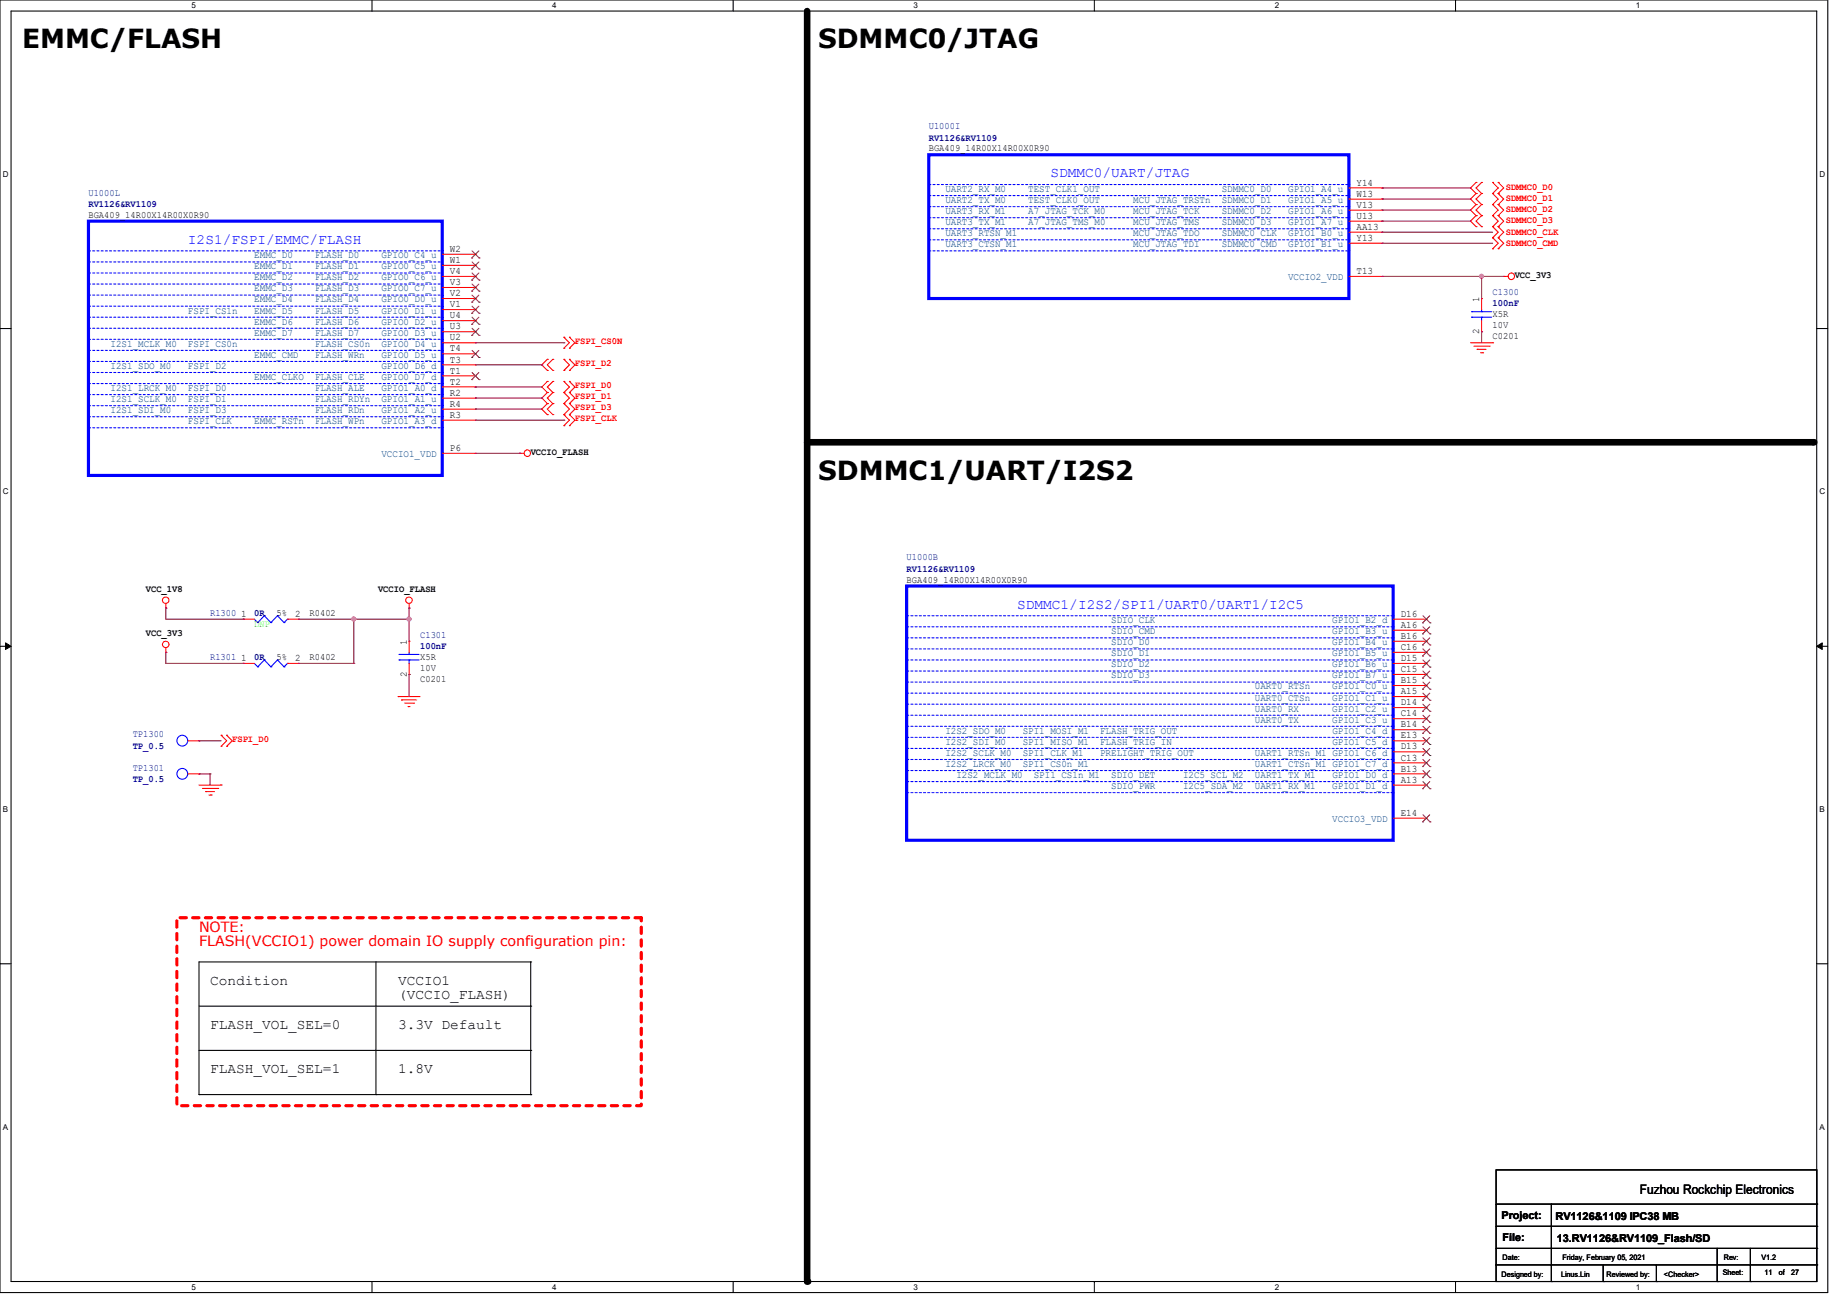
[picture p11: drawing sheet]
<svg xmlns="http://www.w3.org/2000/svg" width="297mm" height="210mm" viewBox="0 0 297 210" stroke-linecap="round" stroke-linejoin="round" font-family="sans-serif">
<path d="M0 0h293.9v207.9h-293.9zM1.8 1.8h290.3v204.3h-290.3z" fill="none" stroke="#000" stroke-width=".17"/>
<g fill="#fff">
<path d="M30.8 .2h.7v1.4h-.7z"/>
<path d="M30.8 206.2h.7v1.4h-.7z"/>
</g>
<path d="M59.8 0v1.8M59.8 206.1v1.8" fill="none" stroke="#000" stroke-width=".17"/>
<g fill="#fff">
<path d="M88.8 .2h.7v1.4h-.7z"/>
<path d="M88.8 206.2h.7v1.4h-.7z"/>
</g>
<path d="M117.9 0v1.8M117.9 206.1v1.8" fill="none" stroke="#000" stroke-width=".17"/>
<g fill="#fff">
<path d="M146.9 .2h.7v1.4h-.7z"/>
<path d="M146.9 206.2h.7v1.4h-.7z"/>
</g>
<path d="M176 0v1.8M176 206.1v1.8" fill="none" stroke="#000" stroke-width=".17"/>
<g fill="#fff">
<path d="M205 .2h.7v1.4h-.7z"/>
<path d="M205 206.2h.7v1.4h-.7z"/>
</g>
<path d="M234.1 0v1.8M234.1 206.1v1.8" fill="none" stroke="#000" stroke-width=".17"/>
<g fill="#fff">
<path d="M263.1 .2h.6v1.4h-.6z"/>
<path d="M263.1 206.2h.6v1.4h-.6z"/>
<path d="M.5 27.3h.9v1.4h-.9z"/>
<path d="M292.6 27.3h.9v1.4h-.9z"/>
<path d="M.5 78.4h.9v1.4h-.9z"/>
<path d="M292.6 78.4h.9v1.4h-.9z"/>
</g>
<path d="M0 52.8h1.8M292.1 52.8h1.8" fill="none" stroke="#000" stroke-width=".17"/>
<g fill="#fff">
<path d="M.5 129.5h.8v1.4h-.8z"/>
<path d="M292.6 129.5h.8v1.4h-.8z"/>
</g>
<path d="M0 103.9h1.8M292.1 103.9h1.8" fill="none" stroke="#000" stroke-width=".17"/>
<path d="M.9 103.4l.9 .5-.9 .5zM292.1 103.9l.9-.5v1z" fill="#000" stroke="#000" stroke-width=".16"/>
<g fill="#fff">
<path d="M.5 180.5h.8v1.4h-.8z"/>
<path d="M292.6 180.5h.8v1.4h-.8z"/>
</g>
<g fill="none" stroke="#000" stroke-width=".17">
<path d="M0 155h1.8M60.5 154.7v21.3M85.3 154.7h.1M85.3 154.7v21.3M85.3 154.7h-53.3v21.3M292.1 155h1.8M32 176h.1M32 168.9h53.3M32 176h53.3M32 161.8h53.3M60.5 176h.1M85.3 168.9h.1"/>
<path d="M85.3 176h.1M85.3 161.8h.1M240.6 188.1h51.5v18h-51.5zM240.6 193.6h51.5M240.6 197.2h51.5M249.5 193.6v12.5M292.1 193.6h.1M292.1 197.2h.1M240.6 200.7h51.5M240.6 203.4h51.5M249.5 206.1h.1M257.8 206.1h.1"/>
<path d="M257.8 203.4v2.7M266.4 206.1h.1M266.4 203.4v2.7M276.1 206.1h.1M276.1 200.7v5.4M281.5 206.1h.1M281.5 200.7v5.4M292.1 200.7h.1M292.1 203.4h.1"/>
</g>
<path d="M129.8 1.8v204.3M129.8 71.1h161.8" fill="none" stroke="#000" stroke-width="1.1"/>
<g fill="#000">
<circle cx="291.6" cy="71.1" r=".53"/>
<circle cx="129.8" cy="206.1" r=".53"/>
</g>
<path d="M28.4 147.6h74.7v30.2h-74.7z" fill="none" stroke="#f00" stroke-width=".51" stroke-dasharray="1"/>
<g fill="none" stroke="#f00" stroke-width=".17">
<path d="M216.9 30.2h5.3M216.9 32h5.3M216.9 33.8h5.3M216.9 35.6h5.3M216.9 37.3h5.3M216.9 39.1h5.3M222.2 30.2h.1M222.2 32h.1M222.2 33.8h.1M222.2 35.6h.1M222.2 37.3h.1M222.2 39.1h.1"/>
<path d="M237.4 32.9h.1M237.4 34.7h.1M237.4 36.4h.1M237.4 29.3h.1M237.4 31.1h.1M237.4 31.1l-.9 .9 .9 .9M237.4 32.9l-.9 .9 .9 .9M237.4 34.7l-.9 .9 .9 .8M237.4 29.3l-.9 .9 .9 .9M238.3 34.7h.1M238.3 32.9h.1M238.3 36.4h.1"/>
<path d="M238.3 31.1h.1M238.3 29.3h.1M238.3 32.9l-.9 .9 .9 .9M238.3 34.7l-.9 .9 .9 .8M238.3 29.3l-.9 .9 .9 .9M238.3 31.1l-.9 .9 .9 .9M240 38.2h.1M240 36.4h.1M240 34.7h.1M240 32.9h.1M240 31.1h.1M240 29.3h.1"/>
<path d="M240 36.4l.9 .9-.9 .9M240 38.2l.9 .9-.9 .9M240 29.3l.9 .9-.9 .9M240 32.9l.9 .9-.9 .9M240 31.1l.9 .9-.9 .9M240 34.7l.9 .9-.9 .8M240.9 38.2h.1M240.9 36.4h.1M240.9 34.7h.1M240.9 32.9h.1M240.9 31.1h.1M240.9 29.3h.1"/>
<path d="M240.9 36.4l.9 .9-.9 .9M240.9 38.2l.9 .9-.9 .9M240.9 32.9l.9 .9-.9 .9M240.9 34.7l.9 .9-.9 .8M240.9 29.3l.9 .9-.9 .9M240.9 31.1l.9 .9-.9 .9M71.1 55.1h5.4M71.1 44.4h5.4M71.1 58.7h5.4M71.1 56.9h5.4M71.1 53.3h5.4M71.1 51.6h5.4"/>
<path d="M71.1 49.8h5.4M71.1 48h5.4M71.1 46.2h5.4M71.1 42.7h5.4M71.1 40.9h5.4M76.5 58.7h.1M76.5 56.9h.1M76.5 55.1h.1M76.5 53.3h.1M76.5 51.6h.1M76.5 49.8h.1M76.5 48h.1"/>
<path d="M76.5 46.2h.1M76.5 44.4h.1M76.5 42.7h.1M76.5 40.9h.1M88 57.8h.1M88 59.6h.1M88 57.8l-.9 .9 .9 .9M88.9 59.6h.1M88.9 57.8h.1M88.9 57.8l-.9 .9 .9 .9M90.7 56h.1M90.7 54.2h.1"/>
<path d="M90.7 59.6h.1M90.7 57.8h.1M90.7 54.2l.9 .9-.9 .9M90.7 57.8l.9 .9-.9 .9M91.6 56h.1M91.6 54.2h.1M91.6 59.6h.1M91.6 57.8h.1M91.6 54.2l.9 .9-.9 .9M91.6 57.8l.9 .9-.9 .9M216.9 44.4h5.3M222.2 44.4h.1"/>
<path d="M236.5 55.1h3.5M237 55.7h2.5M237.5 56.2h.1M237.5 56.2h1.5M238.1 56.7h.3M238.3 48h.1M238.3 53.3h.1M238.3 48v1.8M238.3 51.6v1.7M238.4 56.7h.1M239.5 55.7h.1M240 55.1h.1"/>
<path d="M240 40h.1M240.9 40h.1M241.8 44.4h.1M241.8 44.4h.7M71.1 72.9h5.4M71.1 67.6h5.4M71.1 65.8h5.4M71.1 64h5.4M71.1 62.2h5.4M71.1 60.5h5.4M76.5 67.6h.1M76.5 65.8h.1"/>
<path d="M76.5 64h.1M76.5 62.2h.1M76.5 60.5h.1M76.5 72.9h.1M83.6 72.9h.1M83.6 72.9h.7M88 61.3h.1M88 63.1h.1M88 64.9h.1M88 66.7h.1M88 61.3l-.9 .9 .9 .9M88 63.1l-.9 .9 .9 .9"/>
<path d="M88 64.9l-.9 .9 .9 .9M88.9 63.1h.1M88.9 61.3h.1M88.9 64.9h.1M88.9 66.7h.1M88.9 63.1l-.9 .9 .9 .9M88.9 61.3l-.9 .9 .9 .9M88.9 64.9l-.9 .9 .9 .9M90.7 68.5h.1M90.7 66.7h.1M90.7 63.1h.1M90.7 61.3h.1"/>
<path d="M90.7 64.9h.1M90.7 63.1l.9 .9-.9 .9M90.7 66.7l.9 .9-.9 .9M90.7 61.3l.9 .9-.9 .9M90.7 64.9l.9 .9-.9 .9M91.6 68.5h.1M91.6 66.7h.1M91.6 63.1h.1M91.6 61.3h.1M91.6 64.9h.1M91.6 63.1l.9 .9-.9 .9M91.6 66.7l.9 .9-.9 .9"/>
<path d="M91.6 61.3l.9 .9-.9 .9M91.6 64.9l.9 .9-.9 .9M26.7 97.8h.1M26.7 97.1v.7M39.1 99.6h.1M39.1 99.6h1.8M46.2 99.6h1.8M48 99.6h.1M65.8 97.8h.1M65.8 97.1v.7M224 99.6h5.4M229.4 99.6h.1"/>
<path d="M26.7 104.9h.1M26.7 104.2v.7M30.2 119.1h1.8M32 119.1h.1M35.6 118.2h.1M35.6 118.2l.8 .9-.8 .9M36.4 118.2h.1M36.4 118.2l.9 .9-.9 .9M39.1 106.7h.1M39.1 106.7h1.8M46.2 106.7h1.8M48 106.7h.1"/>
<path d="M64 112h.1M64 112h3.6M64.6 112.6h.1M64.6 112.6h2.4M65.1 113.1h1.4M65.6 113.6h.1M65.6 113.6h.4M65.8 103.1h.1M65.8 108.5h.1M65.8 103.1v1.8M65.8 106.7v1.8M66.5 113.1h.1"/>
<path d="M224 112h5.4M224 106.7h5.4M224 119.1h5.4M224 117.3h5.4M224 115.6h5.4M224 113.8h5.4M224 110.2h5.4M224 108.5h5.4M224 104.9h5.4M224 103.1h5.4M224 101.3h5.4M229.4 119.1h.1"/>
<path d="M229.4 117.3h.1M229.4 115.6h.1M229.4 113.8h.1M229.4 112h.1M229.4 110.2h.1M229.4 108.5h.1M229.4 106.7h.1M229.4 104.9h.1M229.4 103.1h.1M229.4 101.3h.1M30.2 124.5h1.8M32 124.5h.1"/>
<path d="M32 126.2h3.6M32.6 126.8h2.4M33.1 127.3h.1M33.1 127.3h1.4M33.6 127.8h.4M34 127.8h.1M35 126.8h.1M35.6 126.2h.1M35.6 120h.1M36.4 120h.1M224 126.2h5.4M224 124.5h5.4"/>
<path d="M224 122.7h5.4M224 120.9h5.4M224 131.6h5.4M229.4 126.2h.1M229.4 124.5h.1M229.4 122.7h.1M229.4 120.9h.1M229.4 131.6h.1"/>
<circle cx="243" cy="44.4" r=".52"/>
<circle cx="84.8" cy="72.9" r=".52"/>
<circle cx="26.7" cy="96.5" r=".52"/>
<circle cx="65.8" cy="96.5" r=".52"/>
<circle cx="26.7" cy="103.6" r=".52"/>
</g>
<g fill="none" stroke="#00f" stroke-width=".17">
<path d="M236.6 51h.1M236.6 50.1h.1M236.6 51h3.3M236.6 50.1h3.3M238.3 50.1h.1M238.3 51h.1M238.3 49.8v.3M238.3 51v.6M40.9 99.6l.5 .5M42.5 99h.1M42.5 99l-1.1 1.1M42.5 99l1.1 1.1"/>
<path d="M44.6 99h.1M44.6 99l-1 1.1M44.6 99l1.1 1.1M46.2 99.6h.1M46.2 99.6l-.5 .5M40.9 106.7l.5 .5M41.4 100.1h.1M41.4 107.2h.1M42.5 106.1h.1M42.5 106.1l-1.1 1.1M42.5 106.1l1.1 1.1M43.6 100.1h.1"/>
<path d="M43.6 107.2h.1M44.6 106.1h.1M44.6 106.1l-1 1.1M44.6 106.1l1.1 1.1M45.7 100.1h.1M45.7 107.2h.1M46.2 106.7h.1M46.2 106.7l-.5 .5M64.2 106.1h.1M64.2 105.2h.1M64.2 106.1h3.2M64.2 105.2h3.2"/>
<path d="M65.8 105.2h.1M65.8 106.1h.1M65.8 104.9v.3M65.8 106.1v.6"/>
<circle cx="29.3" cy="119.1" r=".87"/>
<circle cx="29.3" cy="124.4" r=".87"/>
</g>
<path d="M14.2 35.6h56.9v40.9h-56.9zM149.4 24.9h67.5v23.1h-67.5zM145.8 94.2h78.2v40.9h-78.2z" fill="none" stroke="#00f" stroke-width=".51"/>
<g fill="none" stroke="#00f" stroke-width=".17" stroke-dasharray=".3">
<path d="M149.4 38.6h67.5M149.4 36.8h67.5M149.4 35h67.5M149.4 33.2h67.5M149.4 31.5h67.5M149.4 29.7h67.5M216.9 38.6h.1M216.9 36.8h.1M216.9 35h.1M216.9 33.2h.1M216.9 31.5h.1M216.9 29.7h.1"/>
<path d="M14.2 49.2h56.9M14.2 51h56.9M14.2 52.8h56.9M14.2 54.6h56.9M14.2 56.3h56.9M14.2 58.1h56.9M14.2 59.9h56.9M14.2 40.3h56.9M14.2 42.1h56.9M14.2 43.9h56.9M14.2 45.7h56.9M14.2 47.5h56.9"/>
<path d="M71.1 49.2h.1M71.1 51h.1M71.1 52.8h.1M71.1 54.6h.1M71.1 56.3h.1M71.1 58.1h.1M71.1 59.9h.1M71.1 40.3h.1M71.1 42.1h.1M71.1 43.9h.1M71.1 45.7h.1M71.1 47.5h.1"/>
<path d="M149.4 40.3h67.5M216.9 40.3h.1M14.2 61.7h56.9M14.2 63.5h56.9M14.2 65.2h56.9M14.2 67h56.9M14.2 68.8h56.9M71.1 61.7h.1M71.1 63.5h.1M71.1 65.2h.1M71.1 67h.1M71.1 68.8h.1"/>
<path d="M145.8 99h78.2M224 99h.1M145.8 100.8h78.2M145.8 102.6h78.2M145.8 104.4h78.2M145.8 106.1h78.2M145.8 107.9h78.2M145.8 109.7h78.2M145.8 111.5h78.2M145.8 113.2h78.2M145.8 115h78.2M145.8 116.8h78.2"/>
<path d="M145.8 118.6h78.2M224 100.8h.1M224 102.6h.1M224 104.4h.1M224 106.1h.1M224 107.9h.1M224 109.7h.1M224 111.5h.1M224 113.2h.1M224 115h.1M224 116.8h.1M224 118.6h.1"/>
<path d="M145.8 120.4h78.2M145.8 122.1h78.2M145.8 123.9h78.2M145.8 125.7h78.2M145.8 127.5h78.2M224 120.4h.1M224 122.1h.1M224 123.9h.1M224 125.7h.1M224 127.5h.1"/>
</g>
<g fill="none" stroke="#804000" stroke-width=".16">
<path d="M75.9 57.5h.1M75.9 53.9h.1M75.9 52.2h.1M75.9 50.4h.1M75.9 48.6h.1M75.9 46.8h.1M75.9 45h.1M75.9 43.3h.1M75.9 41.5h.1M75.9 59.9l1.1 1.1M75.9 56.3l1.1 1.2M75.9 52.8l1.1 1.1"/>
<path d="M75.9 51l1.1 1.2M75.9 49.2l1.1 1.2M75.9 47.5l1.1 1.1M75.9 45.7l1.1 1.1M75.9 43.9l1.1 1.1M75.9 42.1l1.1 1.2M75.9 40.3l1.1 1.2M77 59.9l-1.1 1.1M77 56.3l-1.1 1.2M77 52.8l-1.1 1.1M77 51l-1.1 1.2M77 49.2l-1.1 1.2"/>
<path d="M77 47.5l-1.1 1.1M77 45.7l-1.1 1.1M77 43.9l-1.1 1.1M77 42.1l-1.1 1.2M77 40.3l-1.1 1.2M77 57.5h.1M77 53.9h.1M77 52.2h.1M77 50.4h.1M77 48.6h.1M77 46.8h.1M77 45h.1"/>
<path d="M77 43.3h.1M77 41.5h.1M75.9 61h.1M77 61h.1M228.8 99l1.2 1.2M229.9 99l-1.1 1.2M228.8 119.7h.1M228.8 117.9h.1M228.8 116.2h.1M228.8 114.4h.1M228.8 112.6h.1M228.8 110.8h.1"/>
<path d="M228.8 109.1h.1M228.8 107.3h.1M228.8 105.5h.1M228.8 103.7h.1M228.8 101.9h.1M228.8 100.2h.1M228.8 118.6l1.2 1.1M228.8 116.8l1.2 1.1M228.8 115l1.2 1.2M228.8 113.2l1.2 1.2M228.8 111.5l1.2 1.1M228.8 109.7l1.2 1.1"/>
<path d="M228.8 107.9l1.2 1.2M228.8 106.1l1.2 1.2M228.8 104.4l1.2 1.1M228.8 102.6l1.2 1.1M228.8 100.8l1.2 1.1M229.9 118.6l-1.1 1.1M229.9 116.8l-1.1 1.1M229.9 115l-1.1 1.2M229.9 113.2l-1.1 1.2M229.9 111.5l-1.1 1.1M229.9 109.7l-1.1 1.1M229.9 107.9l-1.1 1.2"/>
<path d="M229.9 106.1l-1.1 1.2M229.9 104.4l-1.1 1.1M229.9 102.6l-1.1 1.1M229.9 100.8l-1.1 1.1M230 119.7h.1M230 117.9h.1M230 116.2h.1M230 114.4h.1M230 112.6h.1M230 110.8h.1M230 109.1h.1M230 107.3h.1"/>
<path d="M230 105.5h.1M230 103.7h.1M230 101.9h.1M230 100.2h.1M228.8 126.8h.1M228.8 125.1h.1M228.8 123.3h.1M228.8 121.5h.1M228.8 132.2h.1M228.8 125.7l1.2 1.1M228.8 123.9l1.2 1.2M228.8 122.1l1.2 1.2"/>
<path d="M228.8 120.4l1.2 1.1M228.8 131l1.2 1.2M229.9 125.7l-1.1 1.1M229.9 123.9l-1.1 1.2M229.9 122.1l-1.1 1.2M229.9 120.4l-1.1 1.1M229.9 131l-1.1 1.2M230 126.8h.1M230 125.1h.1M230 123.3h.1M230 121.5h.1M230 132.2h.1"/>
</g>
<g fill="none" stroke="#800040" stroke-width=".17">
<path d="M222.2 39.1h.1M222.2 37.3h.1M222.2 33.8h.1M222.2 35.6h.1M222.2 30.2h.1M222.2 32h.1M222.2 39.1h17.8M222.2 37.3h17.8M222.2 33.8h14.3M222.2 35.6h14.3M222.2 30.2h14.3M222.2 32h14.3"/>
<path d="M76.5 58.7h10.6M76.5 55.1h14.2M87.1 58.7h.1M90.7 55.1h.1M222.2 44.4h.1M222.2 44.4h19.6M238.3 44.4h.1M238.3 53.3h.1M238.3 44.4v3.6M238.3 53.3v1.8M76.5 62.2h.1M76.5 65.8h.1"/>
<path d="M76.5 67.6h14.2M76.5 72.9h7.1M76.5 64h10.6M76.5 62.2h10.6M76.5 65.8h10.6M83.6 72.9h.1M87.1 64h.1M90.7 67.6h.1M26.7 97.8h.1M26.7 97.8v1.8h12.4M39.1 99.6h.1M48 99.6h17.8"/>
<path d="M56.9 99.6h.1M56.9 99.6v7.1M65.8 99.6h.1M65.8 97.8h.1M65.8 97.8v5.3M26.7 104.9h.1M26.7 104.9v1.8h12.4M32 119.1h.1M32 119.1h3.6M39.1 106.7h.1M48 106.7h8.9M56.9 106.7h.1"/>
<path d="M65.8 108.5h.1M65.8 108.5v3.5M32 124.5h.1M32 124.5h1.8M33.8 124.5h.1M33.8 124.5v1.7"/>
</g>
<g fill="#f0f" stroke="#f0f" stroke-width=".17">
<circle cx="65.8" cy="99.5" r=".32"/>
<circle cx="56.9" cy="99.5" r=".32"/>
<circle cx="238.2" cy="44.4" r=".32"/>
</g>
<g font-size="4.2">
<text x="3.6" y="7.8">EMMC/FLASH</text>
<text x="131.6" y="7.8">SDMMC0/JTAG</text>
<text x="131.6" y="77.1">SDMMC1/UART/I2S2</text>
</g>
<g font-size="2.3" fill="#00f">
<text x="168.9" y="28.5">SDMMC0/UART/JTAG</text>
<text x="30.2" y="39.2">I2S1/FSPI/EMMC/FLASH</text>
<text x="163.6" y="97.9">SDMMC1/I2S2/SPI1/UART0/UART1/I2C5</text>
</g>
<g font-size="2.3" fill="#f00">
<text x="32" y="149.9">NOTE:</text>
<text x="32" y="152.1">FLASH(VCCIO1) power domain IO supply configuration pin:</text>
</g>
<g font-size="2.3">
<text x="33.8" y="158.3">Condition</text>
<text x="64" y="158.3">VCCIO1</text>
<text x="64" y="160.6">(VCCIO_FLASH)</text>
<text x="33.8" y="165.4">FLASH_VOL_SEL=0</text>
<text x="64" y="165.4">3.3V Default</text>
<text x="33.8" y="172.5">FLASH_VOL_SEL=1</text>
<text x="64" y="172.5">1.8V</text>
</g>
<text font-size="2.1" x="263.7" y="192">Fuzhou Rockchip Electronics</text>
<g font-size="1.7">
<text x="241.5" y="196">Project:</text>
<text x="250.1" y="196.1">RV1126&amp;1109 IPC38 MB</text>
<text x="241.6" y="199.5">File:</text>
<text x="250.4" y="199.7">13.RV1126&amp;RV1109_Flash/SD</text>
</g>
<g font-size="1.6" fill="#000080">
<text x="149.3" y="20.8">U1000I</text>
<text x="149.3" y="22.6">RV1126&amp;RV1109</text>
<text x="14.2" y="31.5">U1000L</text>
<text x="14.2" y="33.3">RV1126&amp;RV1109</text>
<text x="240" y="47.5">C1300</text>
<text x="240" y="49.3">100nF</text>
<text x="145.8" y="90.1">U1000B</text>
<text x="145.8" y="91.9">RV1126&amp;RV1109</text>
<text x="33.8" y="99">R1300</text>
<text x="40.9" y="99.1">0R</text>
<text x="33.8" y="106.1">R1301</text>
<text x="40.9" y="106.2">0R</text>
<text x="67.6" y="102.6">C1301</text>
<text x="67.6" y="104.4">100nF</text>
<text x="21.3" y="118.6">TP1300</text>
<text x="21.3" y="123.9">TP1301</text>
<text x="21.3" y="125.7">TP_0.5</text>
<text x="21.3" y="120.4">TP_0.5</text>
</g>
<g font-size="1.6">
<text x="149.3" y="24.3">BGA409_14R00X14R00X0R90</text>
<text x="218.1" y="29.8">Y14</text>
<text x="14.2" y="35">BGA409_14R00X14R00X0R90</text>
<text x="218.1" y="31.6">W13</text>
<text x="218.1" y="33.4">V13</text>
<text x="218.1" y="35.2">U13</text>
<text x="72.3" y="40.5">W2</text>
<text x="218.1" y="37">AA13</text>
<text x="218.1" y="38.7">Y13</text>
<text x="72.3" y="47.6">V2</text>
<text x="72.3" y="45.8">V3</text>
<text x="72.3" y="44.1">V4</text>
<text x="72.3" y="42.3">W1</text>
<text x="218.1" y="44.1">T13</text>
<text x="243.6" y="44.7">VCC_3V3</text>
<text x="72.3" y="53">U3</text>
<text x="72.3" y="51.2">U4</text>
<text x="72.3" y="49.4">V1</text>
<text x="237.9" y="53.7" transform="rotate(-90 237.9 53.7)">2</text>
<text x="237.9" y="48.6" transform="rotate(-90 237.9 48.6)">1</text>
<text x="240" y="51">X5R</text>
<text x="240" y="52.8">10V</text>
<text x="72.3" y="58.3">T3</text>
<text x="72.3" y="56.5">T4</text>
<text x="72.3" y="54.7">U2</text>
<text x="240" y="54.6">C0201</text>
<text x="72.3" y="65.4">R4</text>
<text x="72.3" y="63.6">R2</text>
<text x="72.3" y="61.8">T2</text>
<text x="72.3" y="60.1">T1</text>
<text x="72.3" y="67.2">R3</text>
<text x="72.3" y="72.5">P6</text>
<text x="85.3" y="73.1">VCCIO_FLASH</text>
<text x="23.5" y="95.2">VCC_1V8</text>
<text x="60.8" y="95.2">VCCIO_FLASH</text>
<text x="145.8" y="93.7">BGA409_14R00X14R00X0R90</text>
<text x="38.8" y="99.2">1</text>
<text x="44.4" y="99">5%</text>
<text x="47.5" y="99.2">2</text>
<text x="49.8" y="99">R0402</text>
<text x="225.3" y="101">A16</text>
<text x="225.3" y="99.2">D16</text>
<text x="23.5" y="102.3">VCC_3V3</text>
<text x="38.8" y="106.3">1</text>
<text x="44.4" y="106.1">5%</text>
<text x="47.5" y="106.3">2</text>
<text x="49.8" y="106.1">R0402</text>
<text x="65.4" y="103.7" transform="rotate(-90 65.4 103.7)">1</text>
<text x="67.6" y="106.1">X5R</text>
<text x="67.6" y="107.9">10V</text>
<text x="225.3" y="106.3">D15</text>
<text x="225.3" y="104.5">C16</text>
<text x="225.3" y="102.7">B16</text>
<text x="65.4" y="108.8" transform="rotate(-90 65.4 108.8)">2</text>
<text x="67.6" y="109.7">C0201</text>
<text x="225.3" y="113.4">D14</text>
<text x="225.3" y="111.6">A15</text>
<text x="225.3" y="109.9">B15</text>
<text x="225.3" y="108.1">C15</text>
<text x="225.3" y="118.7">E13</text>
<text x="225.3" y="117">B14</text>
<text x="225.3" y="115.2">C14</text>
<text x="225.3" y="125.9">A13</text>
<text x="225.3" y="124.1">B13</text>
<text x="225.3" y="122.3">C13</text>
<text x="225.3" y="120.5">D13</text>
<text x="225.3" y="131.2">E14</text>
</g>
<g font-size="1.6" fill="#004080">
<text x="152" y="30.9">UART2_RX_M0</text>
<text x="152" y="32.6">UART2_TX_M0</text>
<text x="152" y="34.4">UART3_RX_M1</text>
<text x="165.4" y="30.9">TEST_CLK1_OUT</text>
<text x="165.4" y="32.6">TEST_CLK0_OUT</text>
<text x="165.4" y="34.4">A7_JTAG_TCK_M0</text>
<text x="182.2" y="32.6">MCU_JTAG_TRSTn</text>
<text x="182.2" y="34.4">MCU_JTAG_TCK</text>
<text x="196.5" y="30.9">SDMMC0_D0</text>
<text x="196.5" y="32.6">SDMMC0_D1</text>
<text x="196.5" y="34.4">SDMMC0_D2</text>
<text x="207.1" y="30.9">GPIO1_A4_u</text>
<text x="207.1" y="32.6">GPIO1_A5_u</text>
<text x="207.1" y="34.4">GPIO1_A6_u</text>
<text x="40.9" y="41.5">EMMC_D0</text>
<text x="50.7" y="41.5">FLASH_D0</text>
<text x="61.3" y="41.5">GPIO0_C4_u</text>
<text x="152" y="36.2">UART3_TX_M1</text>
<text x="152" y="38">UART3_RTSN_M1</text>
<text x="152" y="39.8">UART3_CTSN_M1</text>
<text x="165.4" y="36.2">A7_JTAG_TMS_M0</text>
<text x="182.2" y="36.2">MCU_JTAG_TMS</text>
<text x="182.2" y="38">MCU_JTAG_TDO</text>
<text x="182.2" y="39.8">MCU_JTAG_TDI</text>
<text x="196.5" y="36.2">SDMMC0_D3</text>
<text x="196.5" y="38">SDMMC0_CLK</text>
<text x="196.5" y="39.8">SDMMC0_CMD</text>
<text x="207.1" y="36.2">GPIO1_A7_u</text>
<text x="207.1" y="38">GPIO1_B0_u</text>
<text x="207.1" y="39.8">GPIO1_B1_u</text>
<text x="40.9" y="46.9">EMMC_D3</text>
<text x="40.9" y="45.1">EMMC_D2</text>
<text x="40.9" y="43.3">EMMC_D1</text>
<text x="50.7" y="46.9">FLASH_D3</text>
<text x="50.7" y="45.1">FLASH_D2</text>
<text x="50.7" y="43.3">FLASH_D1</text>
<text x="61.3" y="46.9">GPIO0_C7_u</text>
<text x="61.3" y="45.1">GPIO0_C6_u</text>
<text x="61.3" y="43.3">GPIO0_C5_u</text>
<text x="207.1" y="45.1">VCCIO2_VDD</text>
<text x="30.2" y="50.4">FSPI_CS1n</text>
<text x="40.9" y="50.4">EMMC_D5</text>
<text x="40.9" y="54">EMMC_D7</text>
<text x="40.9" y="52.2">EMMC_D6</text>
<text x="40.9" y="48.6">EMMC_D4</text>
<text x="50.7" y="50.4">FLASH_D5</text>
<text x="50.7" y="54">FLASH_D7</text>
<text x="50.7" y="52.2">FLASH_D6</text>
<text x="50.7" y="48.6">FLASH_D4</text>
<text x="61.3" y="50.4">GPIO0_D1_u</text>
<text x="61.3" y="54">GPIO0_D3_u</text>
<text x="61.3" y="52.2">GPIO0_D2_u</text>
<text x="61.3" y="48.6">GPIO0_D0_u</text>
<text x="17.8" y="59.3">I2S1_SDO_M0</text>
<text x="17.8" y="55.8">I2S1_MCLK_M0</text>
<text x="30.2" y="59.3">FSPI_D2</text>
<text x="30.2" y="55.8">FSPI_CS0n</text>
<text x="40.9" y="57.5">EMMC_CMD</text>
<text x="50.7" y="55.8">FLASH_CS0n</text>
<text x="50.7" y="57.5">FLASH_WRn</text>
<text x="61.3" y="59.3">GPIO0_D6_d</text>
<text x="61.3" y="55.8">GPIO0_D4_u</text>
<text x="61.3" y="57.5">GPIO0_D5_u</text>
<text x="17.8" y="64.6">I2S1_SCLK_M0</text>
<text x="17.8" y="62.9">I2S1_LRCK_M0</text>
<text x="30.2" y="64.6">FSPI_D1</text>
<text x="30.2" y="62.9">FSPI_D0</text>
<text x="40.9" y="61.1">EMMC_CLKO</text>
<text x="50.7" y="64.6">FLASH_RDYn</text>
<text x="50.7" y="62.9">FLASH_ALE</text>
<text x="50.7" y="61.1">FLASH_CLE</text>
<text x="61.3" y="64.6">GPIO1_A1_u</text>
<text x="61.3" y="62.9">GPIO1_A0_d</text>
<text x="61.3" y="61.1">GPIO0_D7_d</text>
<text x="17.8" y="66.4">I2S1_SDI_M0</text>
<text x="30.2" y="66.4">FSPI_D3</text>
<text x="30.2" y="68.2">FSPI_CLK</text>
<text x="40.9" y="68.2">EMMC_RSTn</text>
<text x="50.7" y="66.4">FLASH_RDn</text>
<text x="50.7" y="68.2">FLASH_WPn</text>
<text x="61.3" y="66.4">GPIO1_A2_u</text>
<text x="61.3" y="68.2">GPIO1_A3_d</text>
<text x="61.3" y="73.5">VCCIO1_VDD</text>
<text x="178.7" y="102">SDIO_CMD</text>
<text x="178.7" y="100.2">SDIO_CLK</text>
<text x="214.2" y="102">GPIO1_B3_u</text>
<text x="214.2" y="100.2">GPIO1_B2_d</text>
<text x="178.7" y="107.3">SDIO_D2</text>
<text x="178.7" y="105.5">SDIO_D1</text>
<text x="178.7" y="103.8">SDIO_D0</text>
<text x="214.2" y="107.3">GPIO1_B6_u</text>
<text x="214.2" y="105.5">GPIO1_B5_u</text>
<text x="214.2" y="103.8">GPIO1_B4_u</text>
<text x="178.7" y="109.1">SDIO_D3</text>
<text x="201.8" y="112.7">UART0_CTSn</text>
<text x="201.8" y="110.9">UART0_RTSn</text>
<text x="214.2" y="109.1">GPIO1_B7_u</text>
<text x="214.2" y="112.7">GPIO1_C1_u</text>
<text x="214.2" y="110.9">GPIO1_C0_u</text>
<text x="152" y="119.8">I2S2_SDI_M0</text>
<text x="152" y="118">I2S2_SDO_M0</text>
<text x="164.5" y="119.8">SPI1_MISO_M1</text>
<text x="164.5" y="118">SPI1_MOSI_M1</text>
<text x="176.9" y="119.8">FLASH_TRIG_IN</text>
<text x="176.9" y="118">FLASH_TRIG_OUT</text>
<text x="201.8" y="116.2">UART0_TX</text>
<text x="201.8" y="114.4">UART0_RX</text>
<text x="214.2" y="116.2">GPIO1_C3_u</text>
<text x="214.2" y="114.4">GPIO1_C2_u</text>
<text x="214.3" y="119.8">GPIO1_C5_d</text>
<text x="214.3" y="118">GPIO1_C4_d</text>
<text x="152" y="123.3">I2S2_LRCK_M0</text>
<text x="152" y="121.5">I2S2_SCLK_M0</text>
<text x="153.8" y="125.1">I2S2_MCLK_M0</text>
<text x="164.5" y="123.3">SPI1_CS0n_M1</text>
<text x="164.5" y="121.5">SPI1_CLK_M1</text>
<text x="166.2" y="125.1">SPI1_CS1n_M1</text>
<text x="176.9" y="121.5">PRELIGHT_TRIG_OUT</text>
<text x="178.7" y="125.1">SDIO_DET</text>
<text x="190.2" y="125.1">I2C5_SCL_M2</text>
<text x="201.8" y="123.3">UART1_CTSn_M1 GPIO1_C7_d</text>
<text x="201.8" y="121.5">UART1_RTSn_M1 GPIO1_C6_d</text>
<text x="201.8" y="125.1">UART1_TX_M1</text>
<text x="214.3" y="125.1">GPIO1_D0_d</text>
<text x="178.7" y="126.9">SDIO_PWR</text>
<text x="190.2" y="126.9">I2C5_SDA_M2</text>
<text x="201.8" y="126.9">UART1_RX_M1</text>
<text x="214.2" y="126.9">GPIO1_D1_d</text>
<text x="214.2" y="132.2">VCCIO3_VDD</text>
</g>
<g font-size="1.6" fill="#f00">
<text x="242.1" y="34.2">SDMMC0_D2</text>
<text x="242.1" y="35.9">SDMMC0_D3</text>
<text x="242.1" y="30.6">SDMMC0_D0</text>
<text x="242.1" y="32.4">SDMMC0_D1</text>
<text x="242.1" y="37.7">SDMMC0_CLK</text>
<text x="242.1" y="39.5">SDMMC0_CMD</text>
<text x="92.5" y="55.3">FSPI_CS0N</text>
<text x="92.5" y="58.9">FSPI_D2</text>
<text x="92.5" y="62.4">FSPI_D0</text>
<text x="92.5" y="64.2">FSPI_D1</text>
<text x="92.5" y="66">FSPI_D3</text>
<text x="92.5" y="67.8">FSPI_CLK</text>
<text x="37.3" y="119.3">FSPI_D0</text>
</g>
<text font-size="1.6" fill="#0f0" x="40.9" y="100.8">DNP</text>
<g font-size="1.3">
<text x="30.8" y="1.3">5</text>
<text x="88.8" y="1.3">4</text>
<text x="146.9" y="1.3">3</text>
<text x="205" y="1.3">2</text>
<text x="263.1" y="1.3">1</text>
<text x=".5" y="28.4">D</text>
<text x="292.6" y="28.4">D</text>
<text x=".5" y="79.5">C</text>
<text x="292.6" y="79.5">C</text>
<text x=".5" y="130.6">B</text>
<text x="292.6" y="130.6">B</text>
<text x=".5" y="181.7">A</text>
<text x="292.6" y="181.7">A</text>
<text x="30.8" y="207.4">5</text>
<text x="88.8" y="207.4">4</text>
<text x="146.9" y="207.4">3</text>
<text x="205" y="207.4">2</text>
<text x="263.1" y="207.4">1</text>
</g>
<g font-size="1.2">
<text x="241.6" y="202.6">Date:</text>
<text x="251.2" y="202.6">Friday, February 05, 2021</text>
<text x="277.2" y="202.6">Rev:</text>
<text x="283.2" y="202.6">V1.2</text>
<text x="241.5" y="205.3">Designed by:</text>
<text x="251" y="205.3">Linus.Lin</text>
<text x="258.4" y="205.3">Reviewed by:</text>
<text x="267.6" y="205.3">&lt;Checker&gt;</text>
<text x="277" y="205.1">Sheet:</text>
<text x="283.8" y="205.1">11</text>
<text x="286" y="205.1">of</text>
<text x="288" y="205.1">27</text>
</g>
</svg>
